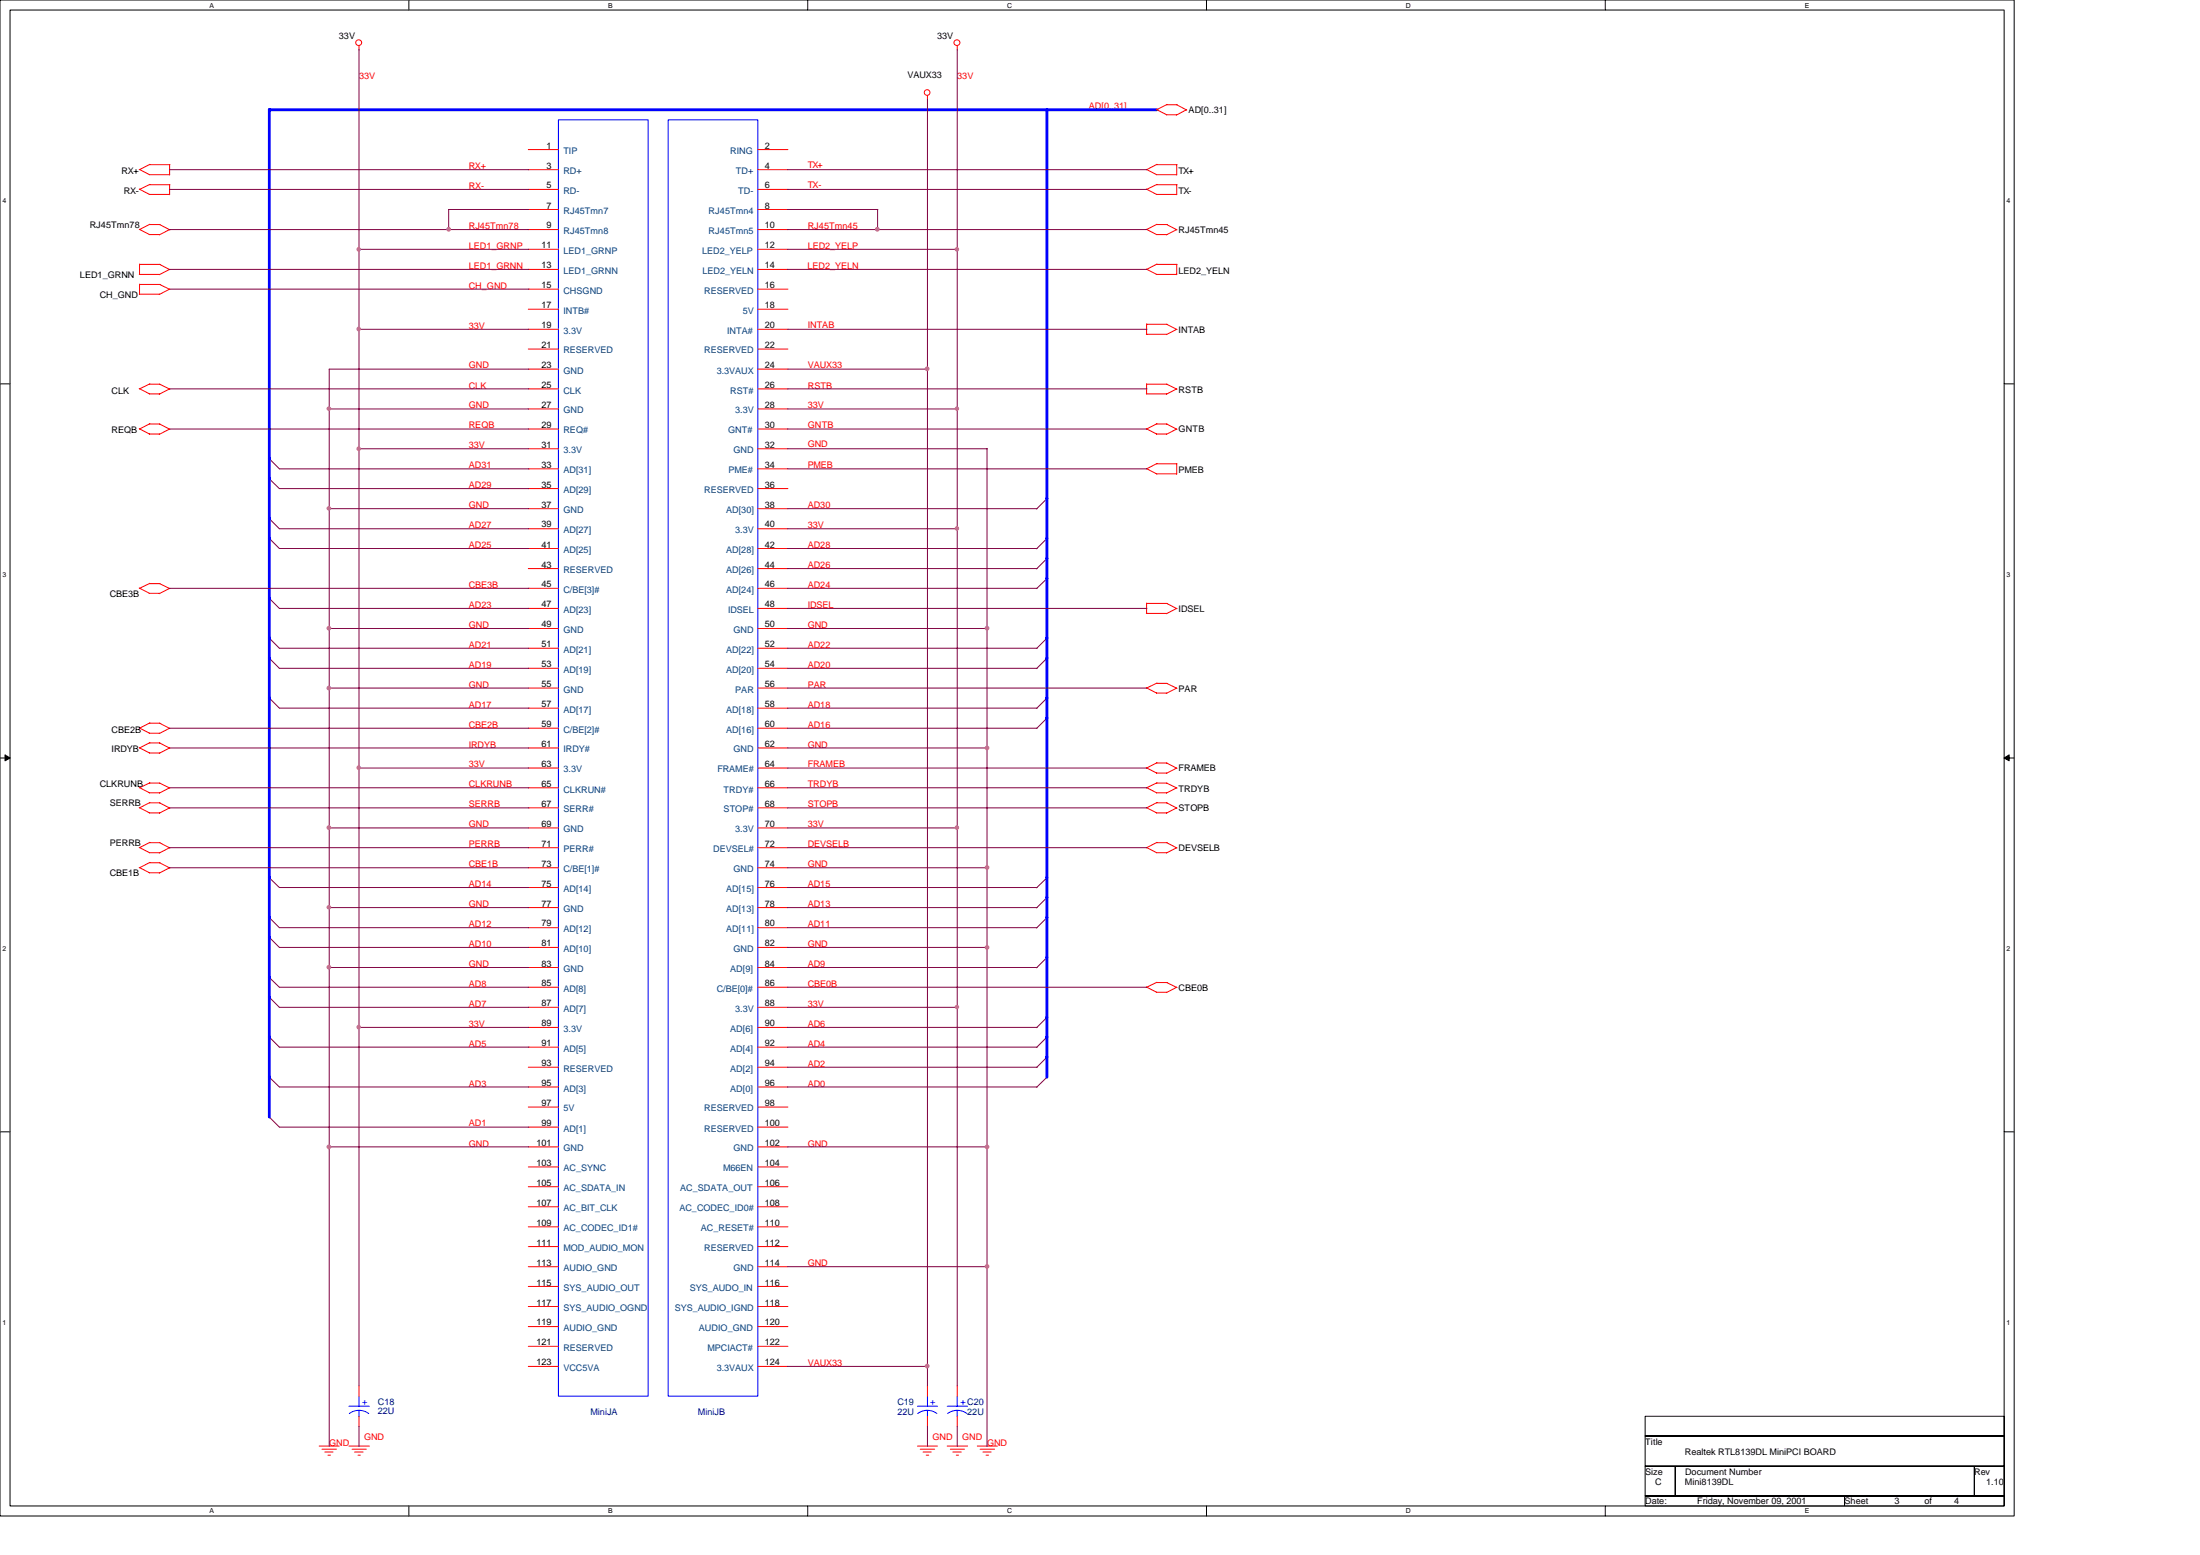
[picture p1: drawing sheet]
<svg xmlns="http://www.w3.org/2000/svg" width="297mm" height="210mm" viewBox="0 0 297 210" stroke-linecap="round" stroke-linejoin="round" font-family="sans-serif">
<path d="M0 0h271.9v204.6h-271.9zM1.4 1.4h269.2v201.9h-269.2z" fill="none" stroke="#000" stroke-width=".14"/>
<g fill="#fff">
<path d="M28.3 .2h.6v1h-.6z"/>
<path d="M28.3 203.5h.6v1h-.6z"/>
</g>
<path d="M55.2 0v1.4M55.2 203.3v1.3" fill="none" stroke="#000" stroke-width=".14"/>
<g fill="#fff">
<path d="M82.1 .2h.7v1h-.7z"/>
<path d="M82.1 203.5h.7v1h-.7z"/>
</g>
<path d="M109.1 0v1.4M109.1 203.3v1.3" fill="none" stroke="#000" stroke-width=".14"/>
<g fill="#fff">
<path d="M136 .2h.7v1h-.7z"/>
<path d="M136 203.5h.7v1h-.7z"/>
</g>
<path d="M162.9 0v1.4M162.9 203.3v1.3" fill="none" stroke="#000" stroke-width=".14"/>
<g fill="#fff">
<path d="M189.8 .2h.7v1h-.7z"/>
<path d="M189.8 203.5h.7v1h-.7z"/>
</g>
<path d="M216.7 0v1.4M216.7 203.3v1.3" fill="none" stroke="#000" stroke-width=".14"/>
<g fill="#fff">
<path d="M243.7 .2h.6v1h-.6z"/>
<path d="M243.7 203.5h.6v1h-.6z"/>
<path d="M.3 26.6h.5v1h-.5z"/>
<path d="M270.9 26.6h.5v1h-.5z"/>
<path d="M.3 77h.5v1.1h-.5z"/>
<path d="M270.9 77h.5v1.1h-.5z"/>
</g>
<path d="M0 51.8h1.4M270.6 51.8h1.3" fill="none" stroke="#000" stroke-width=".14"/>
<g fill="#fff">
<path d="M.3 127.6h.5v1h-.5z"/>
<path d="M270.9 127.6h.5v1h-.5z"/>
</g>
<path d="M0 102.3h1.4M270.6 102.3h1.3" fill="none" stroke="#000" stroke-width=".14"/>
<g fill="#000" stroke="#000" stroke-width=".14">
<path d="M.7 101.9l.7 .4-.7 .4z" fill-rule="evenodd"/>
<path d="M270.6 102.3l.7-.4v.8z" fill-rule="evenodd"/>
</g>
<g fill="#fff">
<path d="M.3 178h.5v1.1h-.5z"/>
<path d="M270.9 178h.5v1.1h-.5z"/>
</g>
<path d="M0 152.8h1.4M270.6 152.8h1.3M222.1 197.9h4.1v4h-4.1zM222.1 191.2h48.5v2.6h-48.5zM222.1 193.8h48.5v4.1h-48.5zM226.2 197.9h40.4v4h-40.4zM266.6 197.9h4v4h-4zM222.1 201.9h26.9v1.4h-26.9zM249 201.9h21.6v1.4h-21.6z" fill="none" stroke="#000" stroke-width=".14"/>
<g fill="none" stroke="#f00" stroke-width=".14">
<path d="M48.5 6.2v.6M125.2 12.9v.6M129.2 6.2v.6M156.1 14.8l1.4 .7M157.5 15.5h1.4M157.5 14.1h1.4M157.6 14.1l-1.4 .7M158.9 14.1l1.3 .8M160.2 14.8l-1.4 .7M18.8 37h2.7M18.8 22.9l1.4 .7M18.8 25.5l1.4 .7"/>
<path d="M18.8 30.9l1.4 .8M18.8 39.7h2.7M18.8 35.7h2.8M18.8 35.6v1.4M18.8 38.4v1.3M18.8 38.4h2.8M20.2 23.6h2.7M20.2 26.2h2.7M20.2 31.7h1.3M20.2 22.2h2.7M20.2 24.9h2.7M20.2 30.3h1.4"/>
<path d="M20.2 22.2l-1.4 .7M20.2 24.9l-1.4 .7M20.2 30.3l-1.4 .7M21.5 35.7l1.4 .7M21.5 30.3l1.4 .7M21.5 38.4l1.4 .7M22.9 36.4l-1.4 .7M22.9 22.2v1.4M22.9 24.9v1.4M22.9 31l-1.4 .7M22.9 39l-1.4 .8M71.3 20.2h4.1"/>
<path d="M71.3 36.4h4.1M71.3 33.7h4.1M71.3 31h4.1M71.3 28.3h4.1M71.3 25.6h4.1M71.3 22.9h4.1M71.3 39h4.1M102.3 20.2h4.1M102.3 36.4h4.1M102.3 33.7h4.1M102.3 31h4.1M102.3 28.3h4.1"/>
<path d="M102.3 25.6h4.1M102.3 22.9h4.1M102.3 39h4.1M154.8 36.3l1.4 .7M154.8 22.9l1.4 .7M154.8 25.5l1.4 .7M154.8 30.9l1.4 .8M156.1 37h2.8M156.1 23.6h2.8M156.1 26.2h2.8M156.1 31.7h1.4M156.2 35.7h2.7"/>
<path d="M156.2 22.2h2.7M156.2 24.9h2.7M156.2 30.3h1.4M156.2 35.6l-1.4 .8M156.2 22.2l-1.4 .7M156.2 24.9l-1.4 .7M156.2 30.3l-1.4 .7M157.5 30.3l1.4 .7M158.9 22.2v1.4M158.9 24.9v1.4M158.9 35.7v1.4M158.9 31l-1.4 .7"/>
<path d="M18.8 52.5l1.4 .7M18.8 57.9l1.4 .7M20.2 58.6h1.3M20.2 53.2h1.3M20.2 57.2h1.4M20.2 51.9h1.4M20.2 51.8l-1.4 .7M20.2 57.2l-1.4 .7M21.5 51.9l1.4 .6M21.5 57.2l1.4 .8M22.9 52.5l-1.4 .7M22.9 57.9l-1.4 .7"/>
<path d="M71.3 41.7h4.1M71.3 44.4h4.1M71.3 47.1h4.1M71.3 49.8h4.1M71.3 52.5h4.1M71.3 55.2h4.1M71.3 57.9h4.1M102.3 41.7h4.1M102.3 44.4h4.1M102.3 47.1h4.1M102.3 49.8h4.1M102.3 52.5h4.1"/>
<path d="M102.3 55.2h4.1M102.3 57.9h4.1M154.8 57.9l1.4 .7M154.8 53.2h2.7M154.8 45.1h2.7M154.8 51.9h2.8M154.8 43.8h2.8M154.8 43.7v1.4M154.8 51.8v1.4M156.1 58.6h1.4M156.2 57.2h1.4M156.2 57.2l-1.4 .7"/>
<path d="M157.5 57.2l1.4 .8M157.5 43.8l1.4 .7M157.5 51.9l1.4 .6M158.9 57.9l-1.4 .7M158.9 44.4l-1.4 .8M158.9 52.5l-1.4 .7M18.8 79.4l1.4 .7M20.2 78.8h1.4M20.2 78.7l-1.4 .7M21.5 78.8l1.4 .7M22.9 79.4l-1.4 .7M71.3 60.6h4.1"/>
<path d="M71.3 63.3h4.1M71.3 66h4.1M71.3 68.7h4.1M71.3 71.4h4.1M71.3 74h4.1M71.3 76.8h4.1M71.3 79.4h4.1M102.3 60.6h4.1M102.3 63.3h4.1M102.3 66h4.1M102.3 68.7h4.1M102.3 71.4h4.1"/>
<path d="M102.3 74h4.1M102.3 76.8h4.1M102.3 79.4h4.1M154.8 63.2l1.4 .8M156.1 64h2.8M156.2 62.6h2.7M156.2 62.6l-1.4 .7M158.9 62.6v1.4M18.8 98.3l1.4 .7M20.2 99h1.3M20.2 80.1h1.3M20.2 97.6h1.4"/>
<path d="M20.2 97.6l-1.4 .7M21.5 97.6l1.4 .7M22.9 98.3l-1.4 .7M71.3 82.1h4.1M71.3 84.8h4.1M71.3 87.5h4.1M71.3 90.2h4.1M71.3 92.9h4.1M71.3 95.6h4.1M71.3 98.3h4.1M102.3 82.1h4.1M102.3 84.8h4.1"/>
<path d="M102.3 87.5h4.1M102.3 90.2h4.1M102.3 92.9h4.1M102.3 95.6h4.1M102.3 98.3h4.1M154.8 92.8l1.4 .8M154.8 82.8h2.7M154.8 81.4v1.4M154.8 81.4h2.8M156.1 93.6h1.4M156.2 92.2h1.4M156.2 92.2l-1.4 .7"/>
<path d="M157.5 92.2l1.4 .7M157.5 81.4l1.4 .8M158.9 92.9l-1.4 .7M158.9 82.1l-1.4 .7M18.8 109l1.4 .7M18.8 114.4l1.4 .7M18.8 117.1l1.4 .7M18.8 106.3l1.4 .7M18.8 100.9l1.4 .7M20.2 109.7h1.3M20.2 115.1h1.3M20.2 107h1.3"/>
<path d="M20.2 117.8h1.3M20.2 101.6h1.3M20.2 108.4h1.4M20.2 113.7h1.4M20.2 105.7h1.4M20.2 116.5h1.4M20.2 100.3h1.4M20.2 108.3l-1.4 .8M20.2 113.7l-1.4 .7M20.2 116.4l-1.4 .7M20.2 105.7l-1.4 .6M20.2 100.2l-1.4 .8"/>
<path d="M21.5 108.4l1.4 .7M21.5 113.7l1.4 .8M21.5 116.5l1.4 .7M21.5 105.7l1.4 .7M21.5 100.3l1.4 .7M22.9 109.1l-1.4 .7M22.9 114.4l-1.4 .7M22.9 117.1l-1.4 .8M22.9 106.3l-1.4 .8M22.9 101l-1.4 .7M71.3 101h4.1M71.3 103.7h4.1"/>
<path d="M71.3 106.3h4.1M71.3 109.1h4.1M71.3 111.8h4.1M71.3 114.4h4.1M71.3 117.1h4.1M71.3 119.8h4.1M102.3 101h4.1M102.3 103.7h4.1M102.3 106.3h4.1M102.3 109.1h4.1M102.3 111.8h4.1M102.3 114.4h4.1"/>
<path d="M102.3 117.1h4.1M102.3 119.8h4.1M154.8 109l1.4 .7M154.8 103.6l1.4 .8M154.8 106.3l1.4 .7M154.8 114.4l1.4 .7M156.1 109.7h1.4M156.1 104.4h1.4M156.1 115.1h1.4M156.1 107h1.4M156.2 108.4h1.4M156.2 103h1.4"/>
<path d="M156.2 113.7h1.4M156.2 105.7h1.4M156.2 108.3l-1.4 .8M156.2 103l-1.4 .7M156.2 105.7l-1.4 .6M156.2 113.7l-1.4 .7M157.5 108.4l1.4 .7M157.5 103l1.4 .7M157.5 105.7l1.4 .7M157.5 113.7l1.4 .8M158.9 109.1l-1.4 .7M158.9 103.7l-1.4 .7"/>
<path d="M158.9 106.3l-1.4 .8M158.9 114.4l-1.4 .7M71.3 122.5h4.1M71.3 125.2h4.1M71.3 127.9h4.1M71.3 130.6h4.1M71.3 133.3h4.1M71.3 136h4.1M71.3 138.7h4.1M102.3 122.5h4.1M102.3 125.2h4.1M102.3 127.9h4.1"/>
<path d="M102.3 130.6h4.1M102.3 133.3h4.1M102.3 136h4.1M102.3 138.7h4.1M154.8 133.2l1.4 .7M156.1 133.9h1.4M156.2 132.6h1.4M156.2 132.6l-1.4 .7M157.5 132.6l1.4 .7M158.9 133.3l-1.4 .7M71.3 141.4h4.1M71.3 144.1h4.1"/>
<path d="M71.3 146.7h4.1M71.3 149.4h4.1M71.3 152.1h4.1M71.3 154.8h4.1M71.3 157.5h4.1M102.3 141.4h4.1M102.3 144.1h4.1M102.3 146.7h4.1M102.3 149.4h4.1M102.3 152.1h4.1M102.3 154.8h4.1M102.3 157.5h4.1"/>
<path d="M71.3 160.2h4.1M71.3 162.9h4.1M71.3 165.6h4.1M71.3 168.3h4.1M71.3 171h4.1M71.3 173.7h4.1M71.3 176.4h4.1M71.3 179.1h4.1M102.3 160.2h4.1M102.3 162.9h4.1M102.3 165.6h4.1M102.3 168.3h4.1"/>
<path d="M102.3 171h4.1M102.3 173.7h4.1M102.3 176.4h4.1M102.3 179.1h4.1M43.1 195.2h2.7M43.5 195.6h1.9M43.9 196h1.1M44.3 196.4h.3M47.1 195.2h2.8M47.5 195.6h1.9M47.9 196h1.1M48.3 196.4h.3"/>
<path d="M48.5 187.1v1.4M48.5 191.2v1.4M71.3 181.7h4.1M71.3 184.4h4.1M102.3 181.7h4.1M102.3 184.4h4.1M123.9 195.2h2.7M124.2 195.6h2M124.6 196h1.1M125.1 196.4h.3M125.2 187.1v1.4M125.2 191.2v1.4"/>
<path d="M127.9 195.2h2.7M128.3 195.6h1.9M128.7 196h1.1M129.1 196.4h.3M129.2 187.1v1.4M129.2 191.2v1.4M132 195.2h2.7M132.3 195.6h2M132.7 196h1.1M133.1 196.4h.4"/>
<circle cx="48.4" cy="5.8" r=".39"/>
<circle cx="125.2" cy="12.5" r=".38"/>
<circle cx="129.2" cy="5.8" r=".39"/>
</g>
<g fill="none" stroke="#00f" stroke-width=".14">
<path d="M75.4 16.2h12.1v172.3h-12.1zM90.2 16.2h12.1v172.3h-12.1zM47.1 189.8h2.8M47.2 190.8a2.18 2.18 0 0 1 2.6 0M48.5 188.5v1.4M48.5 190.4v.8M123.9 189.8h2.7M123.9 190.8a2.14 2.14 0 0 1 2.6 0M125.2 188.5v1.4M125.2 190.4v.8M127.9 189.8h2.7M127.9 190.8a2.18 2.18 0 0 1 2.7 0"/>
<path d="M129.2 188.5v1.4M129.2 190.4v.8"/>
</g>
<g fill="none" stroke="#800040" stroke-width=".14">
<path d="M48.5 6.7v180.4M125.2 13.4v173.7M129.2 6.7v180.4M22.9 25.6h48.5M22.9 31h48.5M22.9 22.9h48.5M22.9 39h48.5M22.9 36.4h48.5M48.4 33.7h23M71.4 28.3h-10.8v2.7M106.3 31h48.5M106.3 33.7h23"/>
<path d="M106.3 25.6h48.6M106.3 28.3h12.2M106.3 22.9h48.6M106.3 36.4h48.6M118.5 28.3v2.7M22.9 57.9h48.5M22.9 52.5h48.5M44.4 55.2h27M48.4 44.4h23M71.4 49.8h-27v145.4M106.3 57.9h48.6M106.3 55.2h23"/>
<path d="M106.3 49.8h19M106.3 44.4h48.6M106.3 52.5h48.6M22.9 79.4h48.5M36.3 70l1.4 1.4h33.7M36.3 64.6l1.4 1.4h33.7M36.3 61.9l1.4 1.4h33.7M36.3 72.6l1.4 1.4h33.7M44.4 68.7h27M48.4 60.6h23M106.3 68.7h33.7M106.3 79.4h33.7"/>
<path d="M106.3 60.6h27M106.3 63.3h48.6M106.3 71.4h23M106.3 74h33.7M106.3 76.8h33.7M133.3 60.6v134.6M141.4 67.3l-1.4 1.4M141.4 72.7l-1.4 1.4M141.4 75.4l-1.4 1.4M141.4 78.1l-1.4 1.4M22.9 98.3h48.5M36.3 80.7l1.4 1.4h33.7"/>
<path d="M36.3 88.8l1.4 1.4h33.7M36.3 94.2l1.4 1.4h33.7M36.3 86.1l1.4 1.4h33.7M44.4 92.9h27M44.4 84.8h27M106.3 92.9h48.6M106.3 87.5h33.7M106.3 98.3h33.7M106.3 84.8h27M106.3 90.2h33.7M106.3 82.1h48.6M106.3 95.6h33.7"/>
<path d="M141.4 86.1l-1.4 1.4M141.4 88.9l-1.4 1.4M141.4 94.2l-1.4 1.4M141.4 96.9l-1.4 1.4M22.9 114.4h48.5M22.9 106.3h48.5M22.9 117.1h48.5M22.9 109.1h48.5M22.9 101h48.5M36.3 118.4l1.4 1.4h33.7M44.4 111.8h27M48.4 103.7h23"/>
<path d="M106.3 114.4h48.6M106.3 119.8h33.7M106.3 111.8h23M106.3 103.7h48.6M106.3 106.3h48.6M106.3 117.1h27M106.3 109.1h48.6M106.3 101h27M141.4 118.5l-1.4 1.3M36.3 131.9l1.4 1.4h33.7M36.3 140l1.4 1.4h33.7M36.3 126.5l1.4 1.4h33.7"/>
<path d="M36.3 134.6l1.4 1.4h33.7M36.3 123.8l1.4 1.4h33.7M44.4 130.6h27M44.4 122.5h27M48.4 138.7h23M106.3 125.2h33.7M106.3 136h23M106.3 130.6h33.7M106.3 122.5h33.7M106.3 138.7h33.7M106.3 127.9h27M106.3 133.3h48.6"/>
<path d="M141.4 121.2l-1.4 1.4M141.4 123.9l-1.4 1.4M141.4 129.2l-1.4 1.4M141.4 137.3l-1.4 1.4M141.4 140l-1.4 1.4M36.3 145.4l1.4 1.3h33.7M36.3 150.7l1.4 1.4h33.7M44.4 154.8h27M106.3 141.4h33.7M106.3 144.1h33.7M106.3 154.8h27M106.3 146.7h33.7"/>
<path d="M141.4 142.7l-1.4 1.4M141.4 145.4l-1.4 1.4M106.3 171h27M48.5 192.5v2.7M106.3 184.4h19M125.2 192.5v2.7M129.2 192.5v2.7"/>
</g>
<path d="M36.4 14.8v136M36.4 14.8h119.8M141.4 14.8v130.6" fill="none" stroke="#00f" stroke-width=".38"/>
<g fill="#f0f" stroke="#f0f" stroke-width=".14">
<circle cx="133.3" cy="84.8" r=".25"/>
<circle cx="133.3" cy="170.9" r=".25"/>
<circle cx="133.3" cy="154.8" r=".25"/>
<circle cx="44.4" cy="68.6" r=".24"/>
<circle cx="44.4" cy="130.6" r=".25"/>
<circle cx="48.4" cy="103.6" r=".24"/>
<circle cx="48.4" cy="60.6" r=".24"/>
<circle cx="129.2" cy="55.2" r=".23"/>
<circle cx="129.2" cy="33.6" r=".24"/>
<circle cx="44.4" cy="92.9" r=".25"/>
<circle cx="133.3" cy="101" r=".25"/>
<circle cx="129.2" cy="111.7" r=".24"/>
<circle cx="129.2" cy="71.3" r=".24"/>
<circle cx="118.4" cy="30.9" r=".25"/>
<circle cx="48.4" cy="44.4" r=".24"/>
<circle cx="48.4" cy="33.6" r=".24"/>
<circle cx="44.4" cy="84.8" r=".25"/>
<circle cx="133.3" cy="117.1" r=".25"/>
<circle cx="60.6" cy="30.9" r=".25"/>
<circle cx="44.4" cy="55.2" r=".24"/>
<circle cx="48.4" cy="138.6" r=".24"/>
<circle cx="44.4" cy="122.5" r=".24"/>
<circle cx="133.3" cy="127.9" r=".25"/>
<circle cx="44.4" cy="154.8" r=".25"/>
<circle cx="129.2" cy="135.9" r=".23"/>
<circle cx="44.4" cy="111.7" r=".25"/>
<circle cx="125.2" cy="49.8" r=".25"/>
<circle cx="125.2" cy="184.4" r=".25"/>
</g>
<g font-size="1.2">
<text x="45.8" y="5.2">33V</text>
<text x="126.5" y="5.2">33V</text>
<text x="122.5" y="10.6">VAUX33</text>
<text x="160.5" y="15.3">AD[0..31]</text>
<text x="16.4" y="23.5">RX+</text>
<text x="73.8" y="20.1">1</text>
<text x="73.8" y="22.8">3</text>
<text x="103.3" y="22.8">4</text>
<text x="103.3" y="20.1">2</text>
<text x="159.1" y="23.5">TX+</text>
<text x="16.7" y="26.2">RX-</text>
<text x="73.8" y="28.2">7</text>
<text x="73.8" y="25.4">5</text>
<text x="103.3" y="25.4">6</text>
<text x="103.3" y="28.2">8</text>
<text x="159.1" y="26.2">TX-</text>
<text x="12.1" y="30.8">RJ45Tmn78</text>
<text x="73.1" y="33.5">11</text>
<text x="73.8" y="30.8">9</text>
<text x="103.3" y="30.8">10</text>
<text x="103.3" y="33.5">12</text>
<text x="159.1" y="31.5">RJ45Tmn45</text>
<text x="10.8" y="37.5">LED1_GRNN</text>
<text x="13.5" y="40.2">CH_GND</text>
<text x="73.1" y="36.2">13</text>
<text x="73.1" y="38.9">15</text>
<text x="73.1" y="41.6">17</text>
<text x="103.3" y="41.6">18</text>
<text x="103.3" y="36.2">14</text>
<text x="103.3" y="38.9">16</text>
<text x="159.1" y="37">LED2_YELN</text>
<text x="73.1" y="44.3">19</text>
<text x="73.1" y="47">21</text>
<text x="103.3" y="44.3">20</text>
<text x="103.3" y="47">22</text>
<text x="159.1" y="44.9">INTAB</text>
<text x="15.1" y="53.1">CLK</text>
<text x="73.1" y="49.7">23</text>
<text x="73.1" y="52.4">25</text>
<text x="103.3" y="52.4">26</text>
<text x="103.3" y="49.7">24</text>
<text x="159.1" y="53">RSTB</text>
<text x="15.1" y="58.5">REQB</text>
<text x="73.1" y="55.1">27</text>
<text x="73.1" y="57.7">29</text>
<text x="103.3" y="55.1">28</text>
<text x="103.3" y="57.7">30</text>
<text x="159.1" y="58.4">GNTB</text>
<text x="73.1" y="60.5">31</text>
<text x="73.1" y="63.2">33</text>
<text x="73.1" y="65.8">35</text>
<text x="103.3" y="63.2">34</text>
<text x="103.3" y="60.5">32</text>
<text x="103.3" y="65.8">36</text>
<text x="159.1" y="63.9">PMEB</text>
<text x="73.1" y="68.5">37</text>
<text x="73.1" y="71.2">39</text>
<text x="103.3" y="71.2">40</text>
<text x="103.3" y="68.5">38</text>
<text x="73.1" y="73.9">41</text>
<text x="73.1" y="76.6">43</text>
<text x="103.3" y="73.9">42</text>
<text x="103.3" y="76.6">44</text>
<text x="14.8" y="80.6">CBE3B</text>
<text x="73.1" y="79.3">45</text>
<text x="73.1" y="82">47</text>
<text x="103.3" y="79.3">46</text>
<text x="103.3" y="82">48</text>
<text x="159.1" y="82.6">IDSEL</text>
<text x="73.1" y="84.7">49</text>
<text x="73.1" y="87.4">51</text>
<text x="103.3" y="84.7">50</text>
<text x="103.3" y="87.4">52</text>
<text x="73.1" y="90.1">53</text>
<text x="73.1" y="92.8">55</text>
<text x="73.1" y="95.5">57</text>
<text x="103.3" y="92.8">56</text>
<text x="103.3" y="90.1">54</text>
<text x="103.3" y="95.5">58</text>
<text x="159.1" y="93.4">PAR</text>
<text x="15.1" y="98.9">CBE2B</text>
<text x="15.1" y="101.6">IRDYB</text>
<text x="73.1" y="98.1">59</text>
<text x="73.1" y="100.8">61</text>
<text x="103.3" y="100.8">62</text>
<text x="103.3" y="98.1">60</text>
<text x="13.5" y="106.2">CLKRUNB</text>
<text x="73.1" y="103.5">63</text>
<text x="73.1" y="106.2">65</text>
<text x="103.3" y="106.2">66</text>
<text x="103.3" y="103.5">64</text>
<text x="159.1" y="104.1">FRAMEB</text>
<text x="159.1" y="106.8">TRDYB</text>
<text x="14.8" y="108.8">SERRB</text>
<text x="73.1" y="108.9">67</text>
<text x="73.1" y="111.6">69</text>
<text x="103.3" y="108.9">68</text>
<text x="103.3" y="111.6">70</text>
<text x="159.1" y="109.5">STOPB</text>
<text x="14.8" y="114.2">PERRB</text>
<text x="14.8" y="118.3">CBE1B</text>
<text x="73.1" y="114.3">71</text>
<text x="73.1" y="117">73</text>
<text x="73.1" y="119.7">75</text>
<text x="103.3" y="114.3">72</text>
<text x="103.3" y="117">74</text>
<text x="103.3" y="119.7">76</text>
<text x="159.1" y="114.9">DEVSELB</text>
<text x="73.1" y="122.4">77</text>
<text x="73.1" y="125.1">79</text>
<text x="103.3" y="122.4">78</text>
<text x="103.3" y="125.1">80</text>
<text x="73.1" y="127.8">81</text>
<text x="73.1" y="130.5">83</text>
<text x="103.3" y="130.5">84</text>
<text x="103.3" y="127.8">82</text>
<text x="73.1" y="133.1">85</text>
<text x="73.1" y="135.8">87</text>
<text x="103.3" y="135.8">88</text>
<text x="103.3" y="133.1">86</text>
<text x="159.1" y="133.8">CBE0B</text>
<text x="73.1" y="138.5">89</text>
<text x="73.1" y="141.2">91</text>
<text x="73.1" y="143.9">93</text>
<text x="103.3" y="138.5">90</text>
<text x="103.3" y="141.2">92</text>
<text x="103.3" y="143.9">94</text>
<text x="73.1" y="146.6">95</text>
<text x="73.1" y="149.3">97</text>
<text x="103.3" y="146.6">96</text>
<text x="103.3" y="149.3">98</text>
<text x="72.4" y="154.7">101</text>
<text x="73.1" y="152">99</text>
<text x="103.3" y="152">100</text>
<text x="103.3" y="154.7">102</text>
<text x="72.4" y="157.4">103</text>
<text x="72.4" y="160.1">105</text>
<text x="103.3" y="160.1">106</text>
<text x="103.3" y="157.4">104</text>
<text x="72.4" y="162.8">107</text>
<text x="72.4" y="165.4">109</text>
<text x="103.3" y="162.8">108</text>
<text x="103.3" y="165.4">110</text>
<text x="72.4" y="168.1">111</text>
<text x="72.4" y="170.9">113</text>
<text x="72.4" y="173.5">115</text>
<text x="103.3" y="168.1">112</text>
<text x="103.3" y="170.9">114</text>
<text x="103.3" y="173.5">116</text>
<text x="72.4" y="176.2">117</text>
<text x="72.4" y="178.9">119</text>
<text x="103.3" y="178.9">120</text>
<text x="103.3" y="176.2">118</text>
<text x="72.4" y="181.6">121</text>
<text x="72.4" y="184.3">123</text>
<text x="103.3" y="181.6">122</text>
<text x="103.3" y="184.3">124</text>
<text x="222.1" y="195">Title</text>
<text x="227.5" y="196.3">Realtek RTL8139DL MiniPCI BOARD</text>
<text x="222.1" y="199.1">Size</text>
<text x="222.1" y="203.1">Date:</text>
<text x="223.5" y="200.4">C</text>
<text x="227.5" y="200.4">Mini8139DL</text>
<text x="227.5" y="199.1">Document Number</text>
<text x="229.2" y="203.1">Friday, November 09, 2001</text>
<text x="249" y="203.1">Sheet</text>
<text x="255.8" y="203.1">3</text>
<text x="259.8" y="203.1">of</text>
<text x="263.9" y="203.1">4</text>
<text x="266.6" y="199.1">Rev</text>
<text x="268.2" y="200.4">1.10</text>
</g>
<g font-size="1.2" fill="#f00">
<text x="48.5" y="10.7">33V</text>
<text x="129.2" y="10.7">33V</text>
<text x="147" y="14.7">AD[0..31]</text>
<text x="63.3" y="22.8">RX+</text>
<text x="109.1" y="22.7">TX+</text>
<text x="63.3" y="25.5">RX-</text>
<text x="109.1" y="25.4">TX-</text>
<text x="63.3" y="30.9">RJ45Tmn78</text>
<text x="63.3" y="33.6">LED1_GRNP</text>
<text x="109.1" y="33.6">LED2_YELP</text>
<text x="109.1" y="30.9">RJ45Tmn45</text>
<text x="63.3" y="39">CH_GND</text>
<text x="63.3" y="36.3">LED1_GRNN</text>
<text x="109" y="36.3">LED2_YELN</text>
<text x="63.3" y="44.4">33V</text>
<text x="109.1" y="44.2">INTAB</text>
<text x="63.3" y="52.5">CLK</text>
<text x="63.3" y="49.7">GND</text>
<text x="109.1" y="52.5">RSTB</text>
<text x="109.1" y="49.7">VAUX33</text>
<text x="63.3" y="57.8">REQB</text>
<text x="63.3" y="55.1">GND</text>
<text x="109.1" y="57.8">GNTB</text>
<text x="109.1" y="55.1">33V</text>
<text x="63.3" y="65.9">AD29</text>
<text x="63.3" y="60.5">33V</text>
<text x="63.3" y="63.2">AD31</text>
<text x="109.1" y="60.4">GND</text>
<text x="109.1" y="63.2">PMEB</text>
<text x="63.3" y="71.3">AD27</text>
<text x="63.3" y="68.6">GND</text>
<text x="109.1" y="71.3">33V</text>
<text x="109.1" y="68.6">AD30</text>
<text x="63.3" y="74">AD25</text>
<text x="109.1" y="74">AD28</text>
<text x="109.1" y="76.7">AD26</text>
<text x="63.3" y="79.4">CBE3B</text>
<text x="63.3" y="82">AD23</text>
<text x="109.1" y="82">IDSEL</text>
<text x="109.1" y="79.4">AD24</text>
<text x="63.3" y="87.5">AD21</text>
<text x="63.3" y="84.8">GND</text>
<text x="109.1" y="87.5">AD22</text>
<text x="109.1" y="84.8">GND</text>
<text x="63.3" y="90.1">AD19</text>
<text x="63.3" y="95.5">AD17</text>
<text x="63.3" y="92.8">GND</text>
<text x="109.1" y="92.8">PAR</text>
<text x="109.1" y="90.1">AD20</text>
<text x="109.1" y="95.5">AD18</text>
<text x="63.3" y="98.2">CBE2B</text>
<text x="63.3" y="100.9">IRDYB</text>
<text x="109.1" y="100.9">GND</text>
<text x="109.1" y="98.2">AD16</text>
<text x="63.3" y="103.6">33V</text>
<text x="63.3" y="106.3">CLKRUNB</text>
<text x="109.1" y="103.6">FRAMEB</text>
<text x="109.1" y="106.3">TRDYB</text>
<text x="63.3" y="109">SERRB</text>
<text x="63.3" y="111.7">GND</text>
<text x="109.1" y="109">STOPB</text>
<text x="109.1" y="111.7">33V</text>
<text x="63.3" y="117.1">CBE1B</text>
<text x="63.3" y="119.8">AD14</text>
<text x="63.3" y="114.4">PERRB</text>
<text x="109.1" y="117.1">GND</text>
<text x="109.1" y="114.4">DEVSELB</text>
<text x="109.1" y="119.8">AD15</text>
<text x="63.3" y="122.4">GND</text>
<text x="63.3" y="125.1">AD12</text>
<text x="109.1" y="122.4">AD13</text>
<text x="109.1" y="125.1">AD11</text>
<text x="63.3" y="127.8">AD10</text>
<text x="63.3" y="130.5">GND</text>
<text x="109.1" y="127.8">GND</text>
<text x="109.1" y="130.5">AD9</text>
<text x="63.3" y="133.2">AD8</text>
<text x="63.3" y="135.9">AD7</text>
<text x="109.1" y="133.2">CBE0B</text>
<text x="109.1" y="135.9">33V</text>
<text x="63.3" y="141.3">AD5</text>
<text x="63.3" y="138.6">33V</text>
<text x="109.1" y="138.6">AD6</text>
<text x="109.1" y="141.3">AD4</text>
<text x="109.1" y="144">AD2</text>
<text x="63.3" y="146.7">AD3</text>
<text x="109.1" y="146.7">AD0</text>
<text x="63.3" y="152.1">AD1</text>
<text x="63.3" y="154.8">GND</text>
<text x="109.1" y="154.8">GND</text>
<text x="109.1" y="170.9">GND</text>
<text x="109.1" y="184.4">VAUX33</text>
<text x="44.4" y="195.2">GND</text>
<text x="49.1" y="194.4">GND</text>
<text x="125.9" y="194.4">GND</text>
<text x="129.9" y="194.4">GND</text>
<text x="133.3" y="195.2">GND</text>
</g>
<g font-size="1.2" fill="#004080">
<text x="76.1" y="20.8">TIP</text>
<text x="76.1" y="23.5">RD+</text>
<text x="98.6" y="20.8">RING</text>
<text x="99.4" y="23.5">TD+</text>
<text x="76.1" y="28.9">RJ45Tmn7</text>
<text x="76.1" y="26.2">RD-</text>
<text x="95.7" y="28.9">RJ45Tmn4</text>
<text x="99.7" y="26.2">TD-</text>
<text x="76.1" y="34.2">LED1_GRNP</text>
<text x="76.1" y="31.6">RJ45Tmn8</text>
<text x="94.8" y="34.2">LED2_YELP</text>
<text x="95.7" y="31.6">RJ45Tmn5</text>
<text x="76.1" y="37">LED1_GRNN</text>
<text x="76.1" y="39.7">CHSGND</text>
<text x="94.9" y="37">LED2_YELN</text>
<text x="95.1" y="39.7">RESERVED</text>
<text x="76.1" y="42.3">INTB#</text>
<text x="76.1" y="45">3.3V</text>
<text x="76.1" y="47.7">RESERVED</text>
<text x="95.1" y="47.7">RESERVED</text>
<text x="98.2" y="45">INTA#</text>
<text x="100.3" y="42.3">5V</text>
<text x="76.1" y="50.4">GND</text>
<text x="76.1" y="53.1">CLK</text>
<text x="96.8" y="50.4">3.3VAUX</text>
<text x="98.6" y="53.1">RST#</text>
<text x="76.1" y="55.8">GND</text>
<text x="76.1" y="58.5">REQ#</text>
<text x="98.3" y="58.5">GNT#</text>
<text x="99.3" y="55.8">3.3V</text>
<text x="76.1" y="61.2">3.3V</text>
<text x="76.1" y="63.9">AD[31]</text>
<text x="98.4" y="63.9">PME#</text>
<text x="99" y="61.2">GND</text>
<text x="76.1" y="66.6">AD[29]</text>
<text x="76.1" y="69.3">GND</text>
<text x="76.1" y="72">AD[27]</text>
<text x="95.1" y="66.6">RESERVED</text>
<text x="98" y="69.3">AD[30]</text>
<text x="99.3" y="72">3.3V</text>
<text x="76.1" y="74.6">AD[25]</text>
<text x="76.1" y="77.3">RESERVED</text>
<text x="98" y="74.6">AD[28]</text>
<text x="98" y="77.3">AD[26]</text>
<text x="76.1" y="80.1">C/BE[3]#</text>
<text x="76.1" y="82.7">AD[23]</text>
<text x="98" y="80.1">AD[24]</text>
<text x="98.3" y="82.7">IDSEL</text>
<text x="76.1" y="85.4">GND</text>
<text x="76.1" y="88.1">AD[21]</text>
<text x="98" y="88.1">AD[22]</text>
<text x="99" y="85.4">GND</text>
<text x="76.1" y="90.8">AD[19]</text>
<text x="76.1" y="93.5">GND</text>
<text x="98" y="90.8">AD[20]</text>
<text x="99.3" y="93.5">PAR</text>
<text x="76.1" y="96.2">AD[17]</text>
<text x="76.1" y="98.9">C/BE[2]#</text>
<text x="76.1" y="101.6">IRDY#</text>
<text x="98" y="96.2">AD[18]</text>
<text x="98" y="98.9">AD[16]</text>
<text x="99" y="101.6">GND</text>
<text x="76.1" y="104.3">3.3V</text>
<text x="76.1" y="107">CLKRUN#</text>
<text x="96.9" y="104.3">FRAME#</text>
<text x="97.7" y="107">TRDY#</text>
<text x="76.1" y="109.6">SERR#</text>
<text x="76.1" y="112.4">GND</text>
<text x="97.7" y="109.6">STOP#</text>
<text x="99.3" y="112.4">3.3V</text>
<text x="76.1" y="115">PERR#</text>
<text x="76.1" y="117.7">C/BE[1]#</text>
<text x="96.3" y="115">DEVSEL#</text>
<text x="99" y="117.7">GND</text>
<text x="76.1" y="120.4">AD[14]</text>
<text x="76.1" y="123.1">GND</text>
<text x="76.1" y="125.8">AD[12]</text>
<text x="98" y="120.4">AD[15]</text>
<text x="98" y="123.1">AD[13]</text>
<text x="98" y="125.8">AD[11]</text>
<text x="76.1" y="128.5">AD[10]</text>
<text x="76.1" y="131.2">GND</text>
<text x="98.6" y="131.2">AD[9]</text>
<text x="99" y="128.5">GND</text>
<text x="76.1" y="133.9">AD[8]</text>
<text x="76.1" y="136.6">AD[7]</text>
<text x="96.8" y="133.9">C/BE[0]#</text>
<text x="99.3" y="136.6">3.3V</text>
<text x="76.1" y="139.3">3.3V</text>
<text x="76.1" y="141.9">AD[5]</text>
<text x="98.6" y="139.3">AD[6]</text>
<text x="98.6" y="141.9">AD[4]</text>
<text x="76.1" y="144.7">RESERVED</text>
<text x="76.1" y="147.4">AD[3]</text>
<text x="98.6" y="147.4">AD[0]</text>
<text x="98.6" y="144.7">AD[2]</text>
<text x="76.1" y="150">5V</text>
<text x="76.1" y="152.7">AD[1]</text>
<text x="76.1" y="155.4">GND</text>
<text x="95.1" y="150">RESERVED</text>
<text x="95.1" y="152.7">RESERVED</text>
<text x="99" y="155.4">GND</text>
<text x="76.1" y="158.1">AC_SYNC</text>
<text x="76.1" y="160.8">AC_SDATA_IN</text>
<text x="91.8" y="160.8">AC_SDATA_OUT</text>
<text x="97.6" y="158.1">M66EN</text>
<text x="76.1" y="163.5">AC_BIT_CLK</text>
<text x="76.1" y="166.2">AC_CODEC_ID1#</text>
<text x="91.7" y="163.5">AC_CODEC_ID0#</text>
<text x="94.6" y="166.2">AC_RESET#</text>
<text x="76.1" y="168.9">MOD_AUDIO_MON</text>
<text x="76.1" y="171.6">AUDIO_GND</text>
<text x="95.1" y="168.9">RESERVED</text>
<text x="99" y="171.6">GND</text>
<text x="76.1" y="174.3">SYS_AUDIO_OUT</text>
<text x="76.1" y="177">SYS_AUDIO_OGND</text>
<text x="76.1" y="179.7">AUDIO_GND</text>
<text x="91.1" y="177">SYS_AUDIO_IGND</text>
<text x="93.1" y="174.3">SYS_AUDO_IN</text>
<text x="94.4" y="179.7">AUDIO_GND</text>
<text x="76.1" y="182.3">RESERVED</text>
<text x="76.1" y="185">VCC5VA</text>
<text x="95.5" y="182.3">MPCIACT#</text>
<text x="96.8" y="185">3.3VAUX</text>
</g>
<g font-size="1.2" fill="#00f">
<text x="48.9" y="189.6">+</text>
<text x="125.6" y="189.6">+</text>
<text x="129.7" y="189.6">+ C20</text>
</g>
<g font-size="1.2" fill="#000080">
<text x="51" y="189.6">C18</text>
<text x="51" y="190.8">22U</text>
<text x="79.7" y="191">MiniJA</text>
<text x="94.2" y="191">MiniJB</text>
<text x="121.2" y="189.6">C19</text>
<text x="121.2" y="191">22U</text>
<text x="130.6" y="191">22U</text>
</g>
<g font-size=".9">
<text x="28.3" y="1">A</text>
<text x="82.1" y="1">B</text>
<text x="136" y="1">C</text>
<text x="189.8" y="1">D</text>
<text x="243.7" y="1">E</text>
<text x=".3" y="27.4">4</text>
<text x="270.9" y="27.4">4</text>
<text x=".3" y="77.9">3</text>
<text x="270.9" y="77.9">3</text>
<text x=".3" y="128.4">2</text>
<text x="270.9" y="128.4">2</text>
<text x=".3" y="178.9">1</text>
<text x="270.9" y="178.9">1</text>
<text x="28.3" y="204.3">A</text>
<text x="82.1" y="204.3">B</text>
<text x="136" y="204.3">C</text>
<text x="189.8" y="204.3">D</text>
<text x="243.7" y="204.3">E</text>
</g>
</svg>
